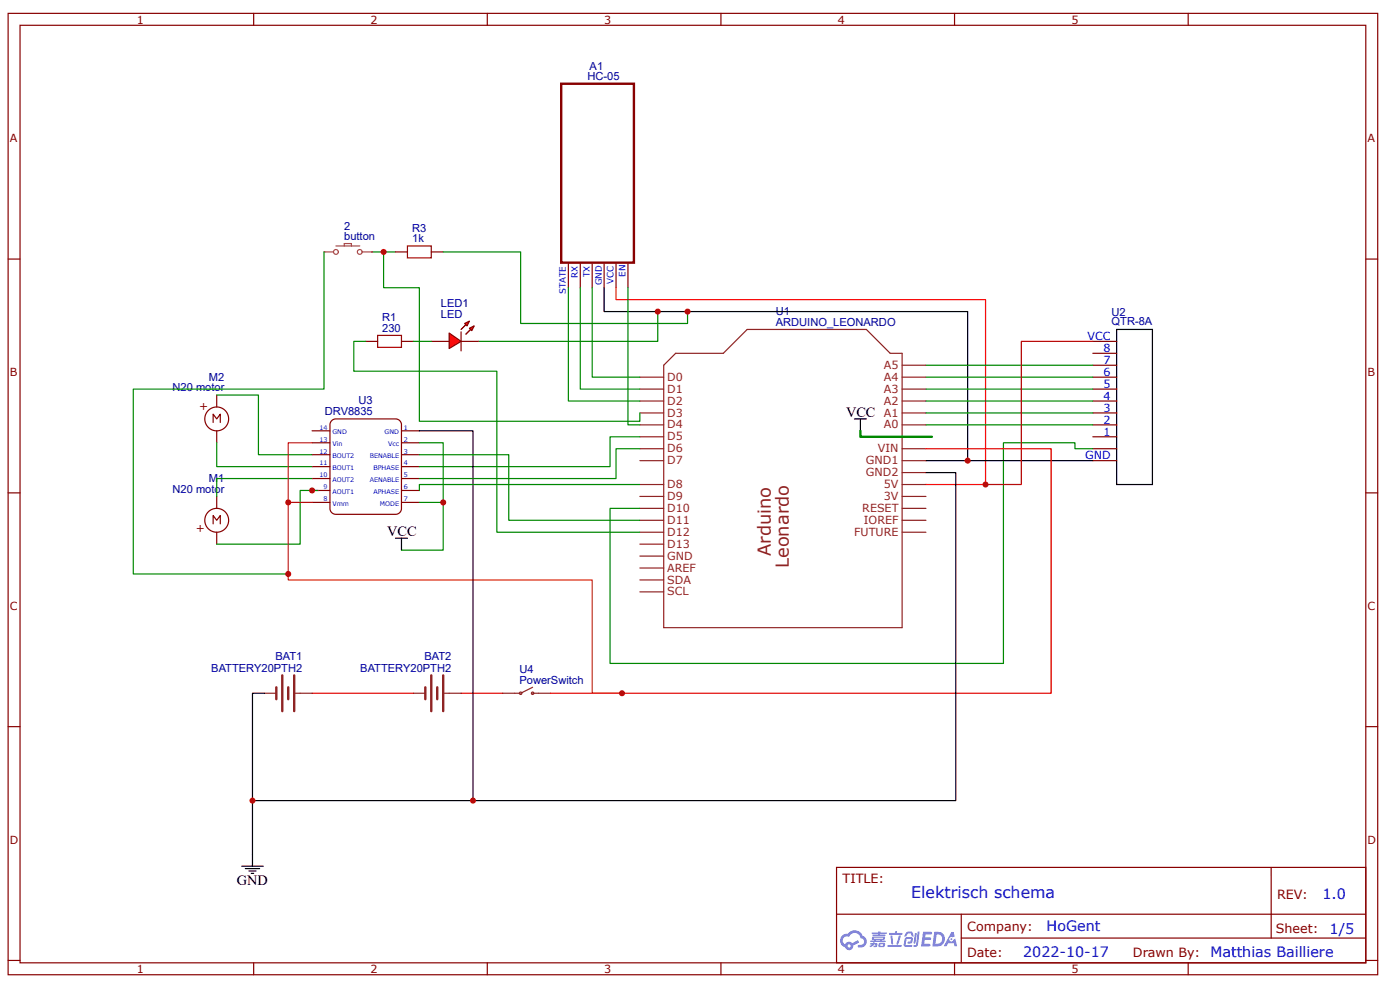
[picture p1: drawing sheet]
<svg xmlns="http://www.w3.org/2000/svg" width="297mm" height="210mm" viewBox="0 0 297 210" stroke-linecap="round" stroke-linejoin="round" font-family="sans-serif">
<g fill="none" stroke="#800" stroke-width=".25">
<path d="M1.7 2.8h290.6v203.9h-290.6zM4.3 5.4h285.5v198.7h-285.5zM53.8 2.8v2.6M103.4 2.8v2.6M152.9 2.8v2.6M202.5 2.8v2.6M252.1 2.8v2.6M1.7 54.9h2.6M289.8 54.9h2.5M1.7 104.5h2.6M289.8 104.5h2.5M1.7 154.1h2.6"/>
<path d="M289.8 154.1h2.5M177.5 183.9h112.3v20.2h-112.3zM177.5 193.8h112.2M203.9 198.9h85.8M203.9 193.8v10.1M269.7 183.9v15M1.7 203.6h2.6M53.8 204.1v2.6M103.4 204.1v2.6M152.9 204.1v2.6M202.5 204.1v2.6M252.1 204.1v2.6"/>
<path d="M289.8 203.6h2.5"/>
</g>
<g fill="#58f">
<path d="M195.8 197.6h1.7l.2 .1-.1 .4h-1.3l-.1 .6h1.1l.2 .3-.2 .3h-1.1l-.1 .8h1.2l.1 .3-.1 .2h-1.9z"/>
<path d="M201.8 197.6h.5l.2 .9-.4 .2a.48 .48 0 0 0-.7 .2 .48 .48 0 0 0 .3 .7 .48 .48 0 0 0 .6-.4l.4-.2 .4 1.6h-.6l-.1-.6h-1.2l-.4 .6h-.6z"/>
<path d="M194.1 197.9h.4l-.3 2-.2 .2-.2-.3z"/>
<path d="M194.7 197.5h.4l-.3 2.8a.57 .57 0 0 1-.5 .4 .57 .57 0 0 1-.6-.2l.7-.3z"/>
<path d="M192.3 197.7l.4-.2 .8 .1 .3 .9-.4 .1-.2-.7h-.6l-.4 .7-.3-.1z"/>
<path d="M192.1 198.8l1.2-.1a.73 .73 0 0 1 .4 .7 .73 .73 0 0 1-.6 .7l-.5-.1-.1-.2 .2-.2h.4l.2-.5h-.9l-.3 1.2 1.3 .1 .1 .2-.2 .2h-1.1l-.4-.2-.1-.4z"/>
<path d="M188.3 200.3h2.8l.2 .3-.2 .2h-2.7z"/>
<path d="M190.7 198.3h.4a2.79 2.79 0 0 1-.7 2l-.2-.2z"/>
<path d="M188.9 198.4h.4l.2 1.6-.2 .2-.2-.1z"/>
<path d="M188.6 197.8h1.3v-.3l.4-.1v.4h1l.2 .2-.2 .2h-2.6z"/>
<path d="M184.7 199.9l.9-.1v.1l.5 .2-.1 .6-.7 .1v-.3h.4v-.2a.45 .45 0 0 0-.6 .3l-.5 .2-.1-.3 .5-.2h-.4z"/>
<path d="M185 197.7h1.3l.1-.2h.4v.2h1.2l.1 .2-.1 .1h-1.3v.2h1l.2 .1-.2 .1h-2.5l-.1-.2h1.2v-.2h-1.3z"/>
<path d="M198.2 197.6l-.4 3h.9a1.55 1.55 0 0 0 1.8-1.5 1.55 1.55 0 0 0-1.8-1.5zM198.7 198.1a1.04 1.04 0 0 1 1.2 1.2 1.04 1.04 0 0 1-1.5 .8z"/>
<path d="M185.1 198.7l-.1 .4 .4 .2v.1h-.7v.3h3.1l.1-.1-.1-.2h-.7l.1-.1a.43 .43 0 0 0 .5-.2 .43 .43 0 0 0-.2-.6h-2.2zM185.4 198.8l2 .1-.2 .1h-1.8zM185.8 199.3h1l-.1 .1h-.8z"/>
<path d="M186.5 200l-.1 .8 1.3-.1v-.8zM186.8 200.2h.5v.3h-.5z"/>
<path d="M178.6 198.4a1.47 1.47 0 0 0 .7 2.4 .89 .89 0 0 0 1 .6 .89 .89 0 0 0 .7-.9l1.3-.7-.3-.5-1.2 .7-.4-.3a.89 .89 0 0 0-1.1 .5 .9 .9 0 0 1-.4-1.2 .9 .9 0 0 1 1.2-.3 1.3 1.3 0 0 1 1.4-.9 1.3 1.3 0 0 1 1.1 1.1 .74 .74 0 0 1 .7 1 .74 .74 0 0 1-1.1 .4l-.2 .2v.2a1.28 1.28 0 0 0 1.8-.6 1.28 1.28 0 0 0-.8-1.7 1.89 1.89 0 0 0-3.2-.4l-.7 .1zM179.8 200.5a.35 .35 0 0 1 .7 0 .35 .35 0 0 1-.7 0z"/>
<circle cx="201.8" cy="199.1" r=".19"/>
</g>
<g fill="none" stroke="#8d2323" stroke-width=".25">
<path d="M135.7 80h5.1M140.8 77.4l2.5-2.5h10.2l5-5.1h25.3l5.1 5.1h2.5v58.2h-50.6zM191.4 80h5M191.4 77.4h5M135.7 82.5h5.1M135.7 85h5.1M135.7 87.5h5.1M135.7 90.1h5.1M135.7 92.6h5.1M135.7 95.1h5.1M135.7 97.7h5.1M191.4 82.5h5"/>
<path d="M191.4 85h5M191.4 87.5h5M191.4 90.1h5M191.4 95.1h5M191.4 97.7h5M135.7 102.7h5.1M135.7 105.3h5.1M135.7 107.8h5.1M135.7 110.3h5.1M135.7 112.8h5.1M135.7 115.4h5.1M135.7 117.9h5.1"/>
<path d="M191.4 102.7h5M191.4 105.3h5M191.4 107.8h5M191.4 110.3h5M191.4 112.8h5M191.4 100.2h5M135.7 120.4h5.1M135.7 125.5h5.1M135.7 123h5.1M56.1 147h2.5M62.7 147h3.5M87.7 147h2.5"/>
<path d="M94.3 147h3.5M106.7 147h3.5M113 147h3.8M113 145.7l-2.5 1.3"/>
<circle cx="110.5" cy="147" r=".25"/>
<circle cx="113" cy="147" r=".25"/>
</g>
<g fill="none" stroke="#800" stroke-width=".25">
<path d="M120.6 55.9v5.1M123.1 55.9v5.1M125.6 55.9v5.1M128.2 55.9v5.1M130.7 55.9v5.1M133.2 55.9v5.1M231.8 80h5.1M231.8 77.4h5.1M231.8 74.9h5.1M231.8 72.4h5.1M45.2 89.6v-1.8l.8 1 .7-1v1.8M46 83.8v2.5"/>
<path d="M46 91.3v2.6M66.2 91.3h3.8M66.2 93.9h3.8M66.2 96.4h3.8M66.2 98.9h3.8M70.4 89.2l.9-.4h12.6a1.26 1.26 0 0 1 1.3 1.3v17.7a1.26 1.26 0 0 1-1.3 1.2h-12.6a1.26 1.26 0 0 1-1.3-1.2v-17.7zM85.2 91.3h3.8M85.2 93.9h3.8M85.2 96.4h3.8M85.2 98.9h3.8M231.8 92.6h5.1M231.8 90.1h5.1"/>
<path d="M231.8 87.5h5.1M231.8 85h5.1M231.8 82.5h5.1M231.8 97.7h5.1M231.8 95.1h5.1M45.2 111.1v-1.8l.8 1 .7-1v1.8M46 105.3v2.5M46 112.8v2.6M66.2 101.5h3.8M66.2 104h3.8M66.2 106.5h3.8M85.2 101.5h3.8"/>
<path d="M85.2 104h3.8M85.2 106.5h3.8"/>
<circle cx="46" cy="88.8" r="2.53"/>
<circle cx="46" cy="110.3" r="2.53"/>
</g>
<path d="M128.2 61v5.1h77.1v31.6h-8.9M236.9 69.8h7.6v32.9h-7.6zM89 91.3h11.3v78.4M205.3 97.7h26.5M196.4 100.2h6.4v69.5h-149.2M56.1 147h-2.5v36.6M51.3 183.6h4.5M52 184.1h3.1M52.8 184.7h1.5M53.3 185.2h.5" fill="none" stroke="#000" stroke-width=".25"/>
<path d="M119.1 17.8h15.4v37.9h-15.4z" fill="none" stroke="#800" stroke-width=".51"/>
<g fill="none" stroke="#080" stroke-width=".25">
<path d="M120.6 61v24h15.1M123.1 61v21.5h12.6M125.6 61v19h10.1M133.2 61v29.1h2.5M196.4 80h35.4M196.4 77.4h35.4M46 93.9v5h20.2M46 83.8h8.8v12.6h11.4M135.7 92.6h-6.3v6.3h-40.4M135.7 95.1h-5v6.4h-41.7M196.4 87.5h35.4M196.4 85h35.4"/>
<path d="M196.4 90.1h35.4M196.4 82.5h35.4M231.8 95.1h-3.7v-1.2h-15.2v46.8h-83.5v-32.9h6.3M66.2 101.5h-20.2v3.8M67.5 104h-3.8v11.4h-17.7M135.7 102.7h-46.7v1.3"/>
</g>
<path d="M130.7 61v2.5h78.4v39.2h-12.7M196.4 95.1h26.6v51.9h-106.2" fill="none" stroke="#f00" stroke-width=".25"/>
<path d="M231.8 72.4h-15.1v30.3h-7.6M61.1 106.5h5.1M66.2 147h21.5M97.8 147h8.9" fill="none" stroke="#c00" stroke-width=".25"/>
<path d="M58.6 145.7v2.5M59.9 143.2v7.6M61.1 145.7v2.5M62.4 143.2v7.6M90.2 145.7v2.5M91.5 143.2v7.6M92.8 145.7v2.5M94 143.2v7.6" fill="none" stroke="#8d2323" stroke-width=".51"/>
<path d="M66.2 93.9h-5.1v29.1h64.5v24h6.4" fill="none" stroke="#c30" stroke-width=".25"/>
<path d="M95.3 70.6l2.5 1.8-2.5 1.5z" fill="#f00"/>
<path d="M95.3 70.6l2.5 1.8-2.5 1.5zM97.8 70.4v4" fill="none" stroke="#800" stroke-width=".25"/>
<path d="M97.8 69.8l1-1z" fill="#800"/>
<path d="M98.8 68.8l-1 1" fill="none" stroke="#800" stroke-width=".25"/>
<path d="M99.8 69.8l-1 1.1z" fill="#800"/>
<path d="M99.8 69.8l-1 1.1" fill="none" stroke="#800" stroke-width=".25"/>
<path d="M98.6 68.6l1-.5-.5 1z" fill="#f00"/>
<path d="M98.6 68.6l1-.5-.5 1z" fill="none" stroke="#800" stroke-width=".25"/>
<path d="M99.6 69.6l1-.5-.5 1z" fill="#f00"/>
<path d="M83.9 53.4h2.5M91.5 53.4h2.5M77.6 72.4h2.5M85.2 72.4h2.5M91.5 72.4h3.8M97.8 72.4h3.8M99.6 69.6l1-.5-.5 1z" fill="none" stroke="#800" stroke-width=".25"/>
<path d="M86.4 52.1h5.1v2.6h-5.1zM80.1 71.1h5.1v2.5h-5.1z" fill="none" stroke="#a00000" stroke-width=".25"/>
<path d="M68.7 53.4v29.1h-40.4v39.2h32.8M78.9 53.4h5M81.4 53.4v7.6h7.6v28.3h46.7v-1.8M94 53.4h16.5v15.2h35.4v-2.5M77.6 72.4h-2.5v6.3h30.3v34.1h30.3M87.7 72.4h3.8M139.5 66.1v6.3h-37.9M89 96.4h18.9v13.9h27.8M89 93.9h5v12.6M89 106.5h5v10.1h-8.8" fill="none" stroke="#080" stroke-width=".25"/>
<g fill="none" stroke="#a54b4b" stroke-width=".25">
<path d="M68.7 53.4h.1M68.7 53.4h2.1M71.3 52.1h5M73 52.1v-.5h1.6v.5M76.8 53.4h2.1M78.9 53.4h.1"/>
<circle cx="71.3" cy="53.4" r=".51"/>
<circle cx="76.3" cy="53.4" r=".51"/>
</g>
<path d="M181.3 88.8h2.5M182.5 88.8v2.5M83.9 114.1h2.5M85.2 114.1v2.5" fill="none" stroke="#000" stroke-width=".25"/>
<path d="M182.5 91.3v1.3h15.2" fill="none" stroke="#080" stroke-width=".51"/>
<g fill="#c00">
<circle cx="66.2" cy="104" r=".63"/>
<circle cx="205.3" cy="97.7" r=".63"/>
<circle cx="209.1" cy="102.7" r=".63"/>
<circle cx="132" cy="147" r=".63"/>
<circle cx="53.6" cy="169.7" r=".63"/>
<circle cx="61.1" cy="106.5" r=".63"/>
<circle cx="100.3" cy="169.7" r=".63"/>
<circle cx="139.5" cy="66.1" r=".63"/>
<circle cx="81.4" cy="53.4" r=".63"/>
<circle cx="145.9" cy="66.1" r=".63"/>
<circle cx="61.1" cy="121.7" r=".63"/>
<circle cx="94" cy="106.5" r=".63"/>
</g>
<g font-size="3.8" fill="#8d2323">
<text x="163.6" y="117.9" transform="rotate(-90 163.6 117.9)">Arduino</text>
<text x="167.4" y="120.4" transform="rotate(-90 167.4 120.4)">Leonardo</text>
</g>
<text font-size="3.4" fill="#00f" x="193.3" y="190.4">Elektrisch schema</text>
<g font-size="3">
<text x="179.5" y="88.3">VCC</text>
<text x="82.1" y="113.6">VCC</text>
<text x="50.3" y="187.7">GND</text>
</g>
<g font-size="3" fill="#00f">
<text x="280.6" y="190.5">1.0</text>
<text x="222" y="197.4">HoGent</text>
<text x="282.1" y="197.9">1/5</text>
<text x="217.1" y="203">2022-10-17</text>
<text x="256.8" y="202.9">Matthias Bailliere</text>
</g>
<g font-size="2.7" fill="#800">
<text x="178.7" y="187.2">TITLE:</text>
<text x="270.9" y="190.5">REV:</text>
<text x="205.2" y="197.4">Company:</text>
<text x="270.7" y="197.8">Sheet:</text>
<text x="205.2" y="202.9">Date:</text>
<text x="240.3" y="202.9">Drawn By:</text>
</g>
<g font-size="2.4" fill="#800">
<text x="29" y="5">1</text>
<text x="78.6" y="5">2</text>
<text x="128.2" y="5">3</text>
<text x="177.7" y="5">4</text>
<text x="227.3" y="5">5</text>
<text x="2.1" y="30.1">A</text>
<text x="290.1" y="30.1">A</text>
<text x="2.1" y="79.7">B</text>
<text x="290.1" y="79.7">B</text>
<text x="42.3" y="86.9">+</text>
<text x="41.5" y="112.8">+</text>
<text x="2.1" y="129.3">C</text>
<text x="290.1" y="129.3">C</text>
<text x="2.1" y="178.8">D</text>
<text x="290.1" y="178.8">D</text>
<text x="29" y="206.3">1</text>
<text x="78.6" y="206.3">2</text>
<text x="128.2" y="206.3">3</text>
<text x="177.7" y="206.3">4</text>
<text x="227.3" y="206.3">5</text>
</g>
<g font-size="2.4" fill="#000080">
<text x="124.6" y="17">HC-05</text>
<text x="125.1" y="14.8">A1</text>
<text x="73" y="50.9">button</text>
<text x="73" y="48.7">2</text>
<text x="87.5" y="51.4">1k</text>
<text x="87.5" y="49.1">R3</text>
<text x="93.6" y="65">LED1</text>
<text x="81.1" y="70.4">230</text>
<text x="81.1" y="68">R1</text>
<text x="93.6" y="67.3">LED</text>
<text x="164.6" y="69.1">ARDUINO_LEONARDO</text>
<text x="164.6" y="66.9">U1</text>
<text x="235.8" y="69">QTR-8A</text>
<text x="235.8" y="66.9">U2</text>
<text x="36.6" y="83">N20 motor</text>
<text x="44.3" y="80.7">M2</text>
<text x="68.9" y="88.1">DRV8835</text>
<text x="76.1" y="85.7">U3</text>
<text x="36.6" y="104.5">N20 motor</text>
<text x="44.3" y="102.2">M</text>
<text x="46.3" y="102.2">1</text>
<text x="44.8" y="142.4">BATTERY20PTH2</text>
<text x="58.4" y="140">BAT1</text>
<text x="76.4" y="142.4">BATTERY20PTH2</text>
<text x="90" y="140">BAT2</text>
<text x="110.2" y="142.7">U4</text>
<text x="110.2" y="145">PowerSwitch</text>
</g>
<g font-size="2.4" fill="#00f">
<text x="230.7" y="72.1">VCC</text>
<text x="234.1" y="77.2">7</text>
<text x="234.1" y="74.7">8</text>
<text x="234.1" y="82.2">5</text>
<text x="234.1" y="79.7">6</text>
<text x="234.1" y="89.8">2</text>
<text x="234.1" y="87.3">3</text>
<text x="234.1" y="84.8">4</text>
<text x="234.1" y="92.4">1</text>
<text x="230.2" y="97.4">GND</text>
</g>
<g font-size="2.4" fill="#8d2323">
<text x="141.6" y="80.7">D0</text>
<text x="141.6" y="83.2">D1</text>
<text x="187.5" y="78.2">A5</text>
<text x="187.5" y="80.7">A4</text>
<text x="187.5" y="83.2">A3</text>
<text x="141.6" y="85.8">D2</text>
<text x="141.6" y="88.3">D3</text>
<text x="187.5" y="85.8">A2</text>
<text x="187.5" y="88.3">A1</text>
<text x="141.6" y="90.8">D4</text>
<text x="141.6" y="93.4">D5</text>
<text x="141.6" y="95.9">D6</text>
<text x="186.3" y="95.9">VIN</text>
<text x="187.5" y="90.8">A0</text>
<text x="141.6" y="98.4">D7</text>
<text x="183.7" y="98.4">GND1</text>
<text x="183.7" y="101">GND2</text>
<text x="141.6" y="103.5">D8</text>
<text x="141.6" y="106">D9</text>
<text x="187.5" y="103.5">5V</text>
<text x="187.5" y="106">3V</text>
<text x="141.6" y="108.5">D10</text>
<text x="141.6" y="111.1">D11</text>
<text x="141.6" y="113.6">D12</text>
<text x="181.2" y="113.6">FUTURE</text>
<text x="182.9" y="108.5">RESET</text>
<text x="183.3" y="111.1">IOREF</text>
<text x="141.6" y="116.1">D13</text>
<text x="141.6" y="118.7">GND</text>
<text x="141.6" y="121.2">AREF</text>
<text x="141.6" y="123.7">SDA</text>
<text x="141.6" y="126.2">SCL</text>
</g>
<g font-size="1.9" fill="#00f">
<text x="122.6" y="59" transform="rotate(-90 122.6 59)">RX</text>
<text x="125.1" y="58.7" transform="rotate(-90 125.1 58.7)">TX</text>
<text x="132.7" y="58.7" transform="rotate(-90 132.7 58.7)">EN</text>
<text x="120.1" y="62.3" transform="rotate(-90 120.1 62.3)">STATE</text>
<text x="127.7" y="60.5" transform="rotate(-90 127.7 60.5)">GND</text>
<text x="130.2" y="60.2" transform="rotate(-90 130.2 60.2)">VCC</text>
</g>
<g font-size="1.3" fill="#00f">
<text x="67.8" y="93.6">13</text>
<text x="67.8" y="91.1">14</text>
<text x="70.5" y="94.6">Vin</text>
<text x="70.5" y="92.1">GND</text>
<text x="81.6" y="92.1">GND</text>
<text x="82.3" y="94.6">Vcc</text>
<text x="85.7" y="91.1">1</text>
<text x="85.7" y="93.6">2</text>
<text x="67.8" y="101.2">10</text>
<text x="67.8" y="98.7">11</text>
<text x="67.8" y="96.1">12</text>
<text x="70.5" y="99.7">BOUT1</text>
<text x="70.5" y="97.2">BOUT2</text>
<text x="78.4" y="97.2">BENABLE</text>
<text x="79.2" y="99.7">BPHASE</text>
<text x="85.7" y="96.1">3</text>
<text x="85.7" y="98.7">4</text>
<text x="85.7" y="101.2">5</text>
<text x="68.6" y="106.3">8</text>
<text x="68.6" y="103.7">9</text>
<text x="70.5" y="107.3">Vmm</text>
<text x="70.5" y="104.7">AOUT1</text>
<text x="70.5" y="102.2">AOUT2</text>
<text x="78.4" y="102.2">AENABLE</text>
<text x="79.2" y="104.7">APHASE</text>
<text x="80.6" y="107.3">MODE</text>
<text x="85.7" y="103.7">6</text>
<text x="85.7" y="106.3">7</text>
</g>
</svg>
